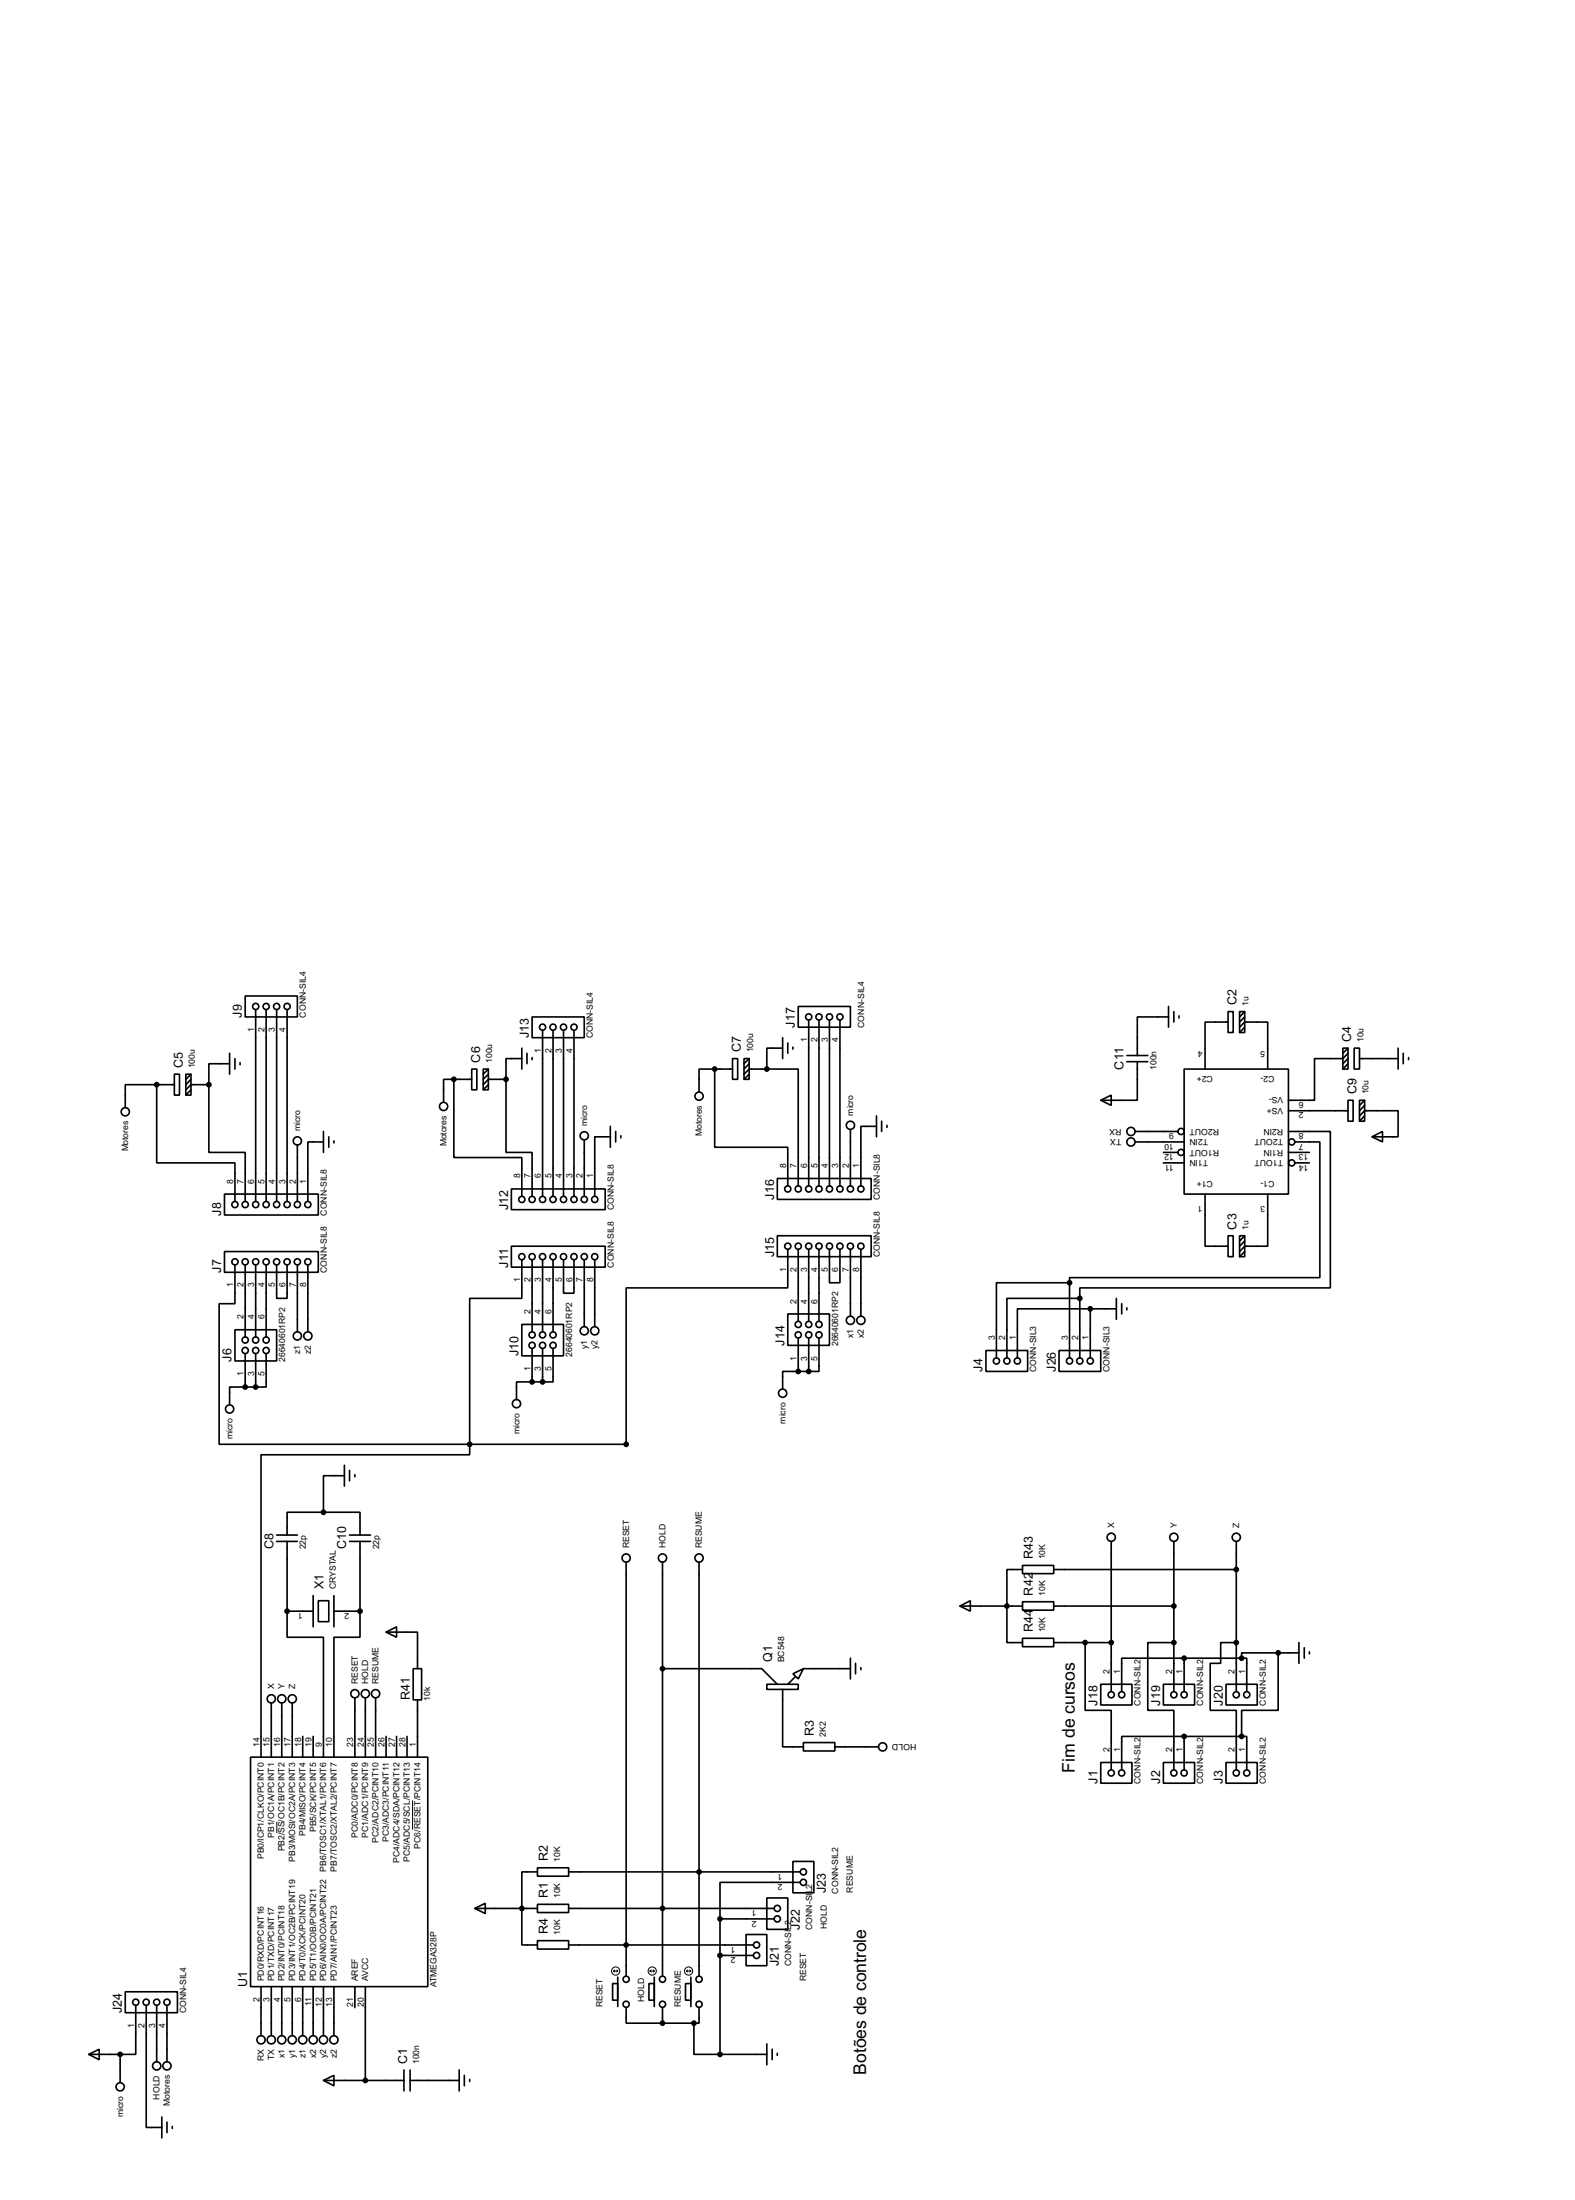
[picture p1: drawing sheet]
<svg xmlns="http://www.w3.org/2000/svg" width="383mm" height="536mm" viewBox="0 0 383 536" stroke-linecap="round" stroke-linejoin="round" font-family="sans-serif">
<g fill="none" stroke="#000" stroke-width=".4">
<path d="M55.9 259.1h-5v5.1M55.9 256.6v5.1M57.2 257.9v2.5M58.5 258.9v.5M59.7 242.6h12.7v5.1h-12.7zM62.3 245.9v46.8M64.8 245.9v46.8M67.4 245.9v46.8M69.9 245.9v46.8M127.1 257.9h-3.9v5M127.1 255.3v5.1M128.3 256.6v2.5"/>
<path d="M129.6 247.7h12.7v5.1h-12.7zM129.6 257.6v.5M132.1 251v40.4M134.7 251v40.4M137.2 251v40.4M139.8 251v40.4M178.4 257.9h1.2v5h-1.2zM181.2 257.9h1.2v5h-1.2zM182.4 257.9l-1.2 1.2M182.4 259.1l-1.2 1.3M190.6 255.3h-3.9v5.1M190.6 252.8v5.1"/>
<path d="M191.8 254.1v2.5M193.1 255.1v.5M194.4 245.2h12.7v5h-12.7zM196.9 248.5v40.4M199.4 248.5v40.4M202 248.5v40.4M204.5 248.5v40.4M274.4 258.6h5.1M274.4 257.1h5.1M276.9 258.6v9.4h-8.9M284.5 247.7h-7.6v9.4M284.5 245.2v5"/>
<path d="M285.8 246.4v2.6M287.1 247.5v.5M299 246.4h1.3v5.1h-1.3zM299 249h-5.6v11.4M301.8 246.4h1.3v5.1h-1.3zM301.8 250.2l1.3-1.2h5.6v11.4M303.1 246.4l-1.3 1.3M303.1 247.7l-1.3 1.3M303.1 250.2l-1.3 1.3M327 255.3h1.2v5.1h-1.2zM328.2 256.6l-1.2 1.3h-6.9v10.1h-6.4M328.2 259.1l-1.2 1.3"/>
<path d="M328.2 257.9l-1.2 1.2M328.2 255.3l-1.2 1.3M329.7 255.3h1.3v5.1h-1.3zM331 257.9h9.4M340.4 255.3v5.1M341.7 256.6v2.5M343 257.6v.5M38.2 264.2v19.1h19v9.4M38.2 264.2h-7.7v5.6M38.2 264.2h4.3M42.5 261.7h1.2v5.1h-1.2zM45.3 261.7h1.2v5.1h-1.2z"/>
<path d="M46.5 261.7l-1.2 1.2M46.5 262.9l-1.2 1.3M46.5 265.5l-1.2 1.3M50.9 264.2v16.5h8.8v12M50.9 264.2h-4.4l-1.2 1.3M72.4 278.9v13.8M78.8 278.2h-3.8v14.5M78.8 275.6v5.1M80.1 276.9v2.6M81.3 277.9v.5M110.5 262.9v19.1h16.6v9.4M110.5 262.9h-2.5v5.6"/>
<path d="M110.5 262.9h4.4M114.9 260.4h1.2v5.1h-1.2zM117.7 260.4h1.2v5.1h-1.2zM118.9 260.4l-1.2 1.3M118.9 261.7l-1.2 1.2M118.9 264.2l-1.2 1.3M123.2 262.9v17.8h6.4v10.7M123.2 262.9h-4.3l-1.2 1.3M142.3 277.7v13.7M148.6 276.9h-3.8v14.5M148.6 274.4v5.1M149.9 275.6v2.6"/>
<path d="M151.2 276.7v.5M174 260.4v19.1h17.8v9.4M174 260.4h-3.8v5.6M174 260.4h4.4M182.4 261.7l-1.2 1.2M186.7 260.4h7.7v28.5M186.7 260.4h-4.3l-1.2 1.3M207.1 275.1v13.8M213.4 274.4h-3.8v14.5M213.4 271.8v5.1M214.7 273.1v2.5M216 274.1v.5"/>
<path d="M268 268l2.6-1.2v2.5zM276.4 275.6h10.4M276.4 278.2h11.9M288.3 260.4h25.4v30.5h-25.4zM313.7 275.6h10.2v38.1h-61v2.6M313.7 270.6h14.5M315.3 278.2h6.1v33h-61v1.3M328.2 268h1.3v5.1h-1.3zM331 268h1.3v5.1h-1.3zM331 271.8l1.3-1.2h8.1v6.3h-6.3M332.3 268l-1.3 1.3M332.3 269.3l-1.3 1.3"/>
<path d="M332.3 271.8l-1.3 1.3M334.1 276.9l2.5-1.3v2.6zM54.7 290.9h22.8v5.1h-22.8zM124.5 289.6h22.9v5.1h-22.9zM189.3 287.1h22.8v5.1h-22.8zM283.3 283.3h5M283.3 280.7h3.5M293.4 290.9v12.7h5.6M308.7 290.9v12.7h-5.6l-1.3 1.3M313.7 280.7h5.1M315.3 283.3h3.5M54.7 304.9h22.8v5h-22.8z"/>
<path d="M57.2 308.2v9.4h-3.8v34.2h61M59.7 308.2v17.5M62.3 308.2v17.5M64.8 308.2v17.5M67.4 308.2v8.1h2.5v-8.1M72.4 308.2v16.2M75 308.2v16.2M124.5 303.6h22.9v5.1h-22.9zM127.1 306.9v9.4h-12.7v35.5M129.6 306.9v17.5M132.1 306.9v17.5M134.7 306.9v17.5"/>
<path d="M137.2 306.9v8.1h2.6v-8.1M142.3 306.9v16.2M144.8 306.9v16.2M189.3 301h22.8v5.1h-22.8zM191.8 304.3v9.4h-39.3v38.1h-38.1M194.4 304.3v17.6M196.9 304.3v17.6M199.4 304.3v17.6M202 304.3v8.2h2.5v-8.2M207.1 304.3v16.3M209.6 304.3v16.3M260.4 312.5h-17.8v18.3"/>
<path d="M260.4 312.5v18.3M262.9 316.3h-17.7v14.5M262.9 316.3v14.5M265.5 318.8h-17.8v12M265.5 318.8v12M265.5 318.8h6.3M271.8 316.3v5.1M273.1 317.6v2.5M274.4 318.6v.5M299 301h1.3v5.1h-1.3zM301.8 301h1.3v5.1h-1.3zM303.1 301l-1.3 1.3"/>
<path d="M303.1 302.3l-1.3 1.3M303.1 304.9l-1.3 1.2M57.2 323.9h10.2v7.6h-10.2zM59.7 337.9h-3.8v4.3M59.7 329.7v8.2M59.7 337.9h2.6M62.3 329.7v8.2M64.8 329.7v8.2h-2.5M127.1 322.6h10.1v7.7h-10.1zM129.6 336.6h-3.8v4.3M129.6 328.5v8.1M129.6 336.6h2.5"/>
<path d="M132.1 328.5v8.1M134.7 328.5v8.1h-2.6M191.8 320.1h10.2v7.6h-10.2zM194.4 334.1h-3.8v4.3M194.4 325.9v8.2M194.4 334.1h2.5M196.9 325.9v8.2M199.4 325.9v8.2h-2.5M240.1 329h10.1v5.1h-10.1zM257.9 329h10.1v5.1h-10.1zM83.9 359.5h-5.1v8.9M83.9 356.9v5.1"/>
<path d="M85.1 358.2v2.5M86.4 359.2v.5M114.4 351.8v2.6h-50.8v73.6M67.4 375.5h5M67.4 373.9h5M69.9 375.5v17M78.8 368.4h-8.9v5.5M78.8 368.4h8.9v5.5M85.1 375.5h5.1M85.1 373.9h5.1M87.7 375.5v17M270.6 375.5v36.5"/>
<path d="M285.8 375.5v36.5M301 375.5v36.5M69.9 392.5v6.3h8.9v29.2M69.9 392.5h6.4M76.3 388.7v7.6M77.5 389.9h2.6v5.1h-2.6zM81.3 388.7v7.6M81.3 392.5h6.4M87.7 392.5v6.3h-6.4v29.2M94 397.6l2.6-1.3v2.5zM94 397.6h7.7v8.9M152.5 380.5v100.9"/>
<path d="M161.3 380.5v100.9M170.2 380.5v100.9M233.7 391.2l2.6-1.3v2.6zM233.7 391.2h15.3M249 390.2h7.6v2h-7.6zM249 381.3h7.6v2h-7.6zM249 399.1h7.6v2h-7.6zM249 382.3h-3.8v17.8h3.8M256.6 391.2h29.2M256.6 382.3h44.4M66.1 414.8v13.2M68.6 414.8v13.2"/>
<path d="M71.2 414.8v13.2M86.4 413.6v14.4M89 413.6v14.4M91.5 413.6v14.4M100.6 406.5h2.1v7.6h-2.1zM101.7 414.1v13.9M161.3 406.5h24.2l3.8 3.8M186.7 410.3h7.7v1.2h-7.7zM190.6 411.5v14h5M193.1 407.7l2.5-1.2-1.2 2.5zM193.6 408.5l-1.8 1.8M195.6 406.5h11.5"/>
<path d="M207.1 403.9v5.1M208.3 405.2v2.5M209.6 406.2v.5M256.6 400.1h14M264.2 400.1v16.5h6.4v14.5M268 410.3h7.6v5h-7.6zM283.3 410.3h7.6v5h-7.6zM285.8 400.1h-6.3v16.5h6.3v14.5M288.3 403.9h-15.2v8.1M288.3 403.9v8.1M288.3 403.9h14M298.5 410.3h7.6v5h-7.6z"/>
<path d="M301 400.1h-3.8v5.1h-2.5v11.4h6.3v14.5M302.3 403.9h1.3v8.1M311.2 402.6h-8.9v1.3M311.2 402.6v14h-8.9v6.4M311.2 402.6h5.1M316.3 400.1v5.1M317.6 401.4v2.5M318.8 402.4v.5M61 428h43.2v55.9h-43.2zM73.7 423v5M76.3 423v5M94 423v5"/>
<path d="M96.6 423v5M99.1 423v5M195.6 424.5h7.7v2h-7.7zM203.3 425.5h10.6M268 429.3h7.6v5.1h-7.6zM283.3 429.3h7.6v5.1h-7.6zM288.3 423h-15.2v8.1M288.3 423v8.1M288.3 423h14M298.5 429.3h7.6v5.1h-7.6zM302.3 423h1.3v8.1M130.9 455h7.6v2h-7.6z"/>
<path d="M130.9 456h-3.8v17.8h3.8M138.5 456h56.4M193.1 453.4h5.1v7.7h-5.1zM194.9 458.5h-19.6v8.9M115.6 464.9l2.6-1.3v2.5zM115.6 464.9h15.3M130.9 463.9h7.6v2h-7.6zM130.9 472.7h7.6v2.1h-7.6zM138.5 473.8h44.9M138.5 464.9h50M175.3 467.4h13.2M175.3 476.3h8.1"/>
<path d="M175.3 467.4v33M181.7 471.2h5v7.6h-5zM186.7 462.3h5.1v7.7h-5.1zM30.5 485.2h12.7v5.1h-12.7zM33.1 488.5v11.9h-3.8M35.6 488.5v29.7h3.8M38.2 488.5v13.7M40.7 488.5v13.7M63.6 483.9v12M66.1 483.9v12M68.6 483.9v12M71.2 483.9v12"/>
<path d="M73.7 483.9v12M76.3 483.9v12M78.8 483.9v12M81.3 483.9v12M86.4 483.9v5.1M89 483.9v22.9M149.2 483.2h1.2v4h-1.2zM150.4 481.6v7.2M152.5 489v3.8h8.8M158 483.2h1.3v4h-1.3zM159.3 481.6v7.2M161.3 489v3.8"/>
<path d="M161.3 492.8h7.7M166.9 483.2h1.3v4h-1.3zM168.2 481.6v7.2M169 492.8v7.6h6.3M170.2 489v3.8h-1.2M186.7 497.9v5.1M188 499.2v2.5M21.6 500.4l2.6-1.2v2.5zM21.6 500.4h7.7M29.3 500.4v6.9M39.4 515.7v5.1M40.7 516.9v2.6"/>
<path d="M42 518v.5M78.8 506.8l2.5-1.3v2.6zM78.8 506.8h19.6M98.4 504.2v5.1M99.9 506.8h11.9M99.9 504.2v5.1M111.8 504.2v5.1M113.1 505.5v2.6M114.4 506.5v.5M175.3 500.4h11.4M189.3 500.2v.5"/>
<circle cx="62.2" cy="245.2" r=".75"/>
<circle cx="64.8" cy="245.2" r=".75"/>
<circle cx="67.3" cy="245.2" r=".75"/>
<circle cx="69.9" cy="245.2" r=".75"/>
<circle cx="132.1" cy="250.2" r=".75"/>
<circle cx="134.6" cy="250.2" r=".75"/>
<circle cx="137.2" cy="250.2" r=".75"/>
<circle cx="139.7" cy="250.2" r=".75"/>
<circle cx="196.9" cy="247.7" r=".75"/>
<circle cx="199.4" cy="247.7" r=".75"/>
<circle cx="201.9" cy="247.7" r=".75"/>
<circle cx="204.5" cy="247.7" r=".75"/>
<circle cx="30.5" cy="270.8" r="1"/>
<circle cx="72.4" cy="277.9" r="1"/>
<circle cx="108" cy="269.5" r="1"/>
<circle cx="142.2" cy="276.7" r="1"/>
<circle cx="170.2" cy="267" r="1"/>
<circle cx="207" cy="274.1" r="1"/>
<circle cx="275.3" cy="278.2" r="1"/>
<circle cx="275.3" cy="275.6" r="1"/>
<circle cx="287.5" cy="275.6" r=".75"/>
<circle cx="314.5" cy="278.2" r=".75"/>
<circle cx="57.2" cy="293.4" r=".75"/>
<circle cx="59.7" cy="293.4" r=".75"/>
<circle cx="62.2" cy="293.4" r=".75"/>
<circle cx="64.8" cy="293.4" r=".75"/>
<circle cx="67.3" cy="293.4" r=".75"/>
<circle cx="69.9" cy="293.4" r=".75"/>
<circle cx="72.4" cy="293.4" r=".75"/>
<circle cx="74.9" cy="293.4" r=".75"/>
<circle cx="127" cy="292.2" r=".75"/>
<circle cx="129.5" cy="292.2" r=".75"/>
<circle cx="132.1" cy="292.2" r=".75"/>
<circle cx="134.6" cy="292.2" r=".75"/>
<circle cx="137.2" cy="292.2" r=".75"/>
<circle cx="139.7" cy="292.2" r=".75"/>
<circle cx="142.2" cy="292.2" r=".75"/>
<circle cx="144.8" cy="292.2" r=".75"/>
<circle cx="191.8" cy="289.6" r=".75"/>
<circle cx="194.3" cy="289.6" r=".75"/>
<circle cx="196.9" cy="289.6" r=".75"/>
<circle cx="199.4" cy="289.6" r=".75"/>
<circle cx="201.9" cy="289.6" r=".75"/>
<circle cx="204.5" cy="289.6" r=".75"/>
<circle cx="207" cy="289.6" r=".75"/>
<circle cx="209.6" cy="289.6" r=".75"/>
<circle cx="287.5" cy="280.7" r=".75"/>
<circle cx="314.5" cy="283.3" r=".75"/>
<circle cx="57.2" cy="307.4" r=".75"/>
<circle cx="59.7" cy="307.4" r=".75"/>
<circle cx="62.2" cy="307.4" r=".75"/>
<circle cx="64.8" cy="307.4" r=".75"/>
<circle cx="67.3" cy="307.4" r=".75"/>
<circle cx="69.9" cy="307.4" r=".75"/>
<circle cx="72.4" cy="307.4" r=".75"/>
<circle cx="74.9" cy="307.4" r=".75"/>
<circle cx="127" cy="306.1" r=".75"/>
<circle cx="129.5" cy="306.1" r=".75"/>
<circle cx="132.1" cy="306.1" r=".75"/>
<circle cx="134.6" cy="306.1" r=".75"/>
<circle cx="137.2" cy="306.1" r=".75"/>
<circle cx="139.7" cy="306.1" r=".75"/>
<circle cx="142.2" cy="306.1" r=".75"/>
<circle cx="144.8" cy="306.1" r=".75"/>
<circle cx="191.8" cy="303.6" r=".75"/>
<circle cx="194.3" cy="303.6" r=".75"/>
<circle cx="196.9" cy="303.6" r=".75"/>
<circle cx="199.4" cy="303.6" r=".75"/>
<circle cx="201.9" cy="303.6" r=".75"/>
<circle cx="204.5" cy="303.6" r=".75"/>
<circle cx="207" cy="303.6" r=".75"/>
<circle cx="209.6" cy="303.6" r=".75"/>
<circle cx="59.7" cy="326.4" r=".75"/>
<circle cx="59.7" cy="329" r=".75"/>
<circle cx="62.2" cy="326.4" r=".75"/>
<circle cx="62.2" cy="329" r=".75"/>
<circle cx="64.8" cy="326.4" r=".75"/>
<circle cx="64.8" cy="329" r=".75"/>
<circle cx="72.4" cy="325.4" r="1"/>
<circle cx="74.9" cy="325.4" r="1"/>
<circle cx="129.5" cy="327.7" r=".75"/>
<circle cx="129.5" cy="325.2" r=".75"/>
<circle cx="132.1" cy="327.7" r=".75"/>
<circle cx="132.1" cy="325.2" r=".75"/>
<circle cx="134.6" cy="327.7" r=".75"/>
<circle cx="134.6" cy="325.2" r=".75"/>
<circle cx="142.2" cy="324.2" r="1"/>
<circle cx="144.8" cy="324.2" r="1"/>
<circle cx="190.5" cy="339.4" r="1"/>
<circle cx="194.3" cy="325.2" r=".75"/>
<circle cx="194.3" cy="322.6" r=".75"/>
<circle cx="196.9" cy="325.2" r=".75"/>
<circle cx="196.9" cy="322.6" r=".75"/>
<circle cx="199.4" cy="322.6" r=".75"/>
<circle cx="199.4" cy="325.2" r=".75"/>
<circle cx="207" cy="321.6" r="1"/>
<circle cx="209.6" cy="321.6" r="1"/>
<circle cx="242.6" cy="331.5" r=".75"/>
<circle cx="245.1" cy="331.5" r=".75"/>
<circle cx="247.7" cy="331.5" r=".75"/>
<circle cx="260.4" cy="331.5" r=".75"/>
<circle cx="262.9" cy="331.5" r=".75"/>
<circle cx="265.4" cy="331.5" r=".75"/>
<circle cx="55.9" cy="343.2" r="1"/>
<circle cx="125.7" cy="341.9" r="1"/>
<circle cx="152.4" cy="379.5" r="1"/>
<circle cx="161.3" cy="379.5" r="1"/>
<circle cx="170.2" cy="379.5" r="1"/>
<circle cx="270.5" cy="374.5" r="1"/>
<circle cx="285.8" cy="374.5" r="1"/>
<circle cx="301" cy="374.5" r="1"/>
<circle cx="66" cy="413.8" r="1"/>
<circle cx="68.6" cy="413.8" r="1"/>
<circle cx="71.1" cy="413.8" r="1"/>
<circle cx="86.4" cy="412.6" r="1"/>
<circle cx="88.9" cy="412.6" r="1"/>
<circle cx="91.4" cy="412.6" r="1"/>
<circle cx="270.5" cy="412.8" r=".75"/>
<circle cx="273.1" cy="412.8" r=".75"/>
<circle cx="285.8" cy="412.8" r=".75"/>
<circle cx="288.3" cy="412.8" r=".75"/>
<circle cx="301" cy="412.8" r=".75"/>
<circle cx="303.5" cy="412.8" r=".75"/>
<circle cx="214.9" cy="425.5" r="1"/>
<circle cx="270.5" cy="431.9" r=".75"/>
<circle cx="273.1" cy="431.9" r=".75"/>
<circle cx="285.8" cy="431.9" r=".75"/>
<circle cx="288.3" cy="431.9" r=".75"/>
<circle cx="301" cy="431.9" r=".75"/>
<circle cx="303.5" cy="431.9" r=".75"/>
<circle cx="195.6" cy="456" r=".75"/>
<circle cx="195.6" cy="458.5" r=".75"/>
<circle cx="184.2" cy="476.3" r=".75"/>
<circle cx="184.2" cy="473.8" r=".75"/>
<circle cx="189.2" cy="464.9" r=".75"/>
<circle cx="189.2" cy="467.4" r=".75"/>
<circle cx="33" cy="487.7" r=".75"/>
<circle cx="35.6" cy="487.7" r=".75"/>
<circle cx="38.1" cy="487.7" r=".75"/>
<circle cx="40.6" cy="487.7" r=".75"/>
<circle cx="63.5" cy="496.9" r="1"/>
<circle cx="66" cy="496.9" r="1"/>
<circle cx="68.6" cy="496.9" r="1"/>
<circle cx="71.1" cy="496.9" r="1"/>
<circle cx="73.7" cy="496.9" r="1"/>
<circle cx="76.2" cy="496.9" r="1"/>
<circle cx="78.7" cy="496.9" r="1"/>
<circle cx="81.3" cy="496.9" r="1"/>
<circle cx="152.4" cy="488.2" r=".75"/>
<circle cx="152.4" cy="482.1" r=".75"/>
<circle cx="161.3" cy="482.1" r=".75"/>
<circle cx="161.3" cy="488.2" r=".75"/>
<circle cx="170.2" cy="488.2" r=".75"/>
<circle cx="170.2" cy="482.1" r=".75"/>
<circle cx="29.2" cy="508.3" r="1"/>
<circle cx="38.1" cy="503.2" r="1"/>
<circle cx="40.6" cy="503.2" r="1"/>
</g>
<g fill="#000" stroke="#000" stroke-width=".4">
<circle cx="38.1" cy="264.2" r=".5"/>
<circle cx="50.8" cy="264.2" r=".5"/>
<circle cx="110.5" cy="262.9" r=".5"/>
<circle cx="123.2" cy="262.9" r=".5"/>
<circle cx="174" cy="260.4" r=".5"/>
<circle cx="186.7" cy="260.4" r=".5"/>
<circle cx="260.4" cy="312.5" r=".5"/>
<circle cx="262.9" cy="316.3" r=".5"/>
<circle cx="265.4" cy="318.8" r=".5"/>
<circle cx="59.7" cy="337.9" r=".5"/>
<circle cx="62.2" cy="337.9" r=".5"/>
<circle cx="129.5" cy="336.6" r=".5"/>
<circle cx="132.1" cy="336.6" r=".5"/>
<circle cx="194.3" cy="334.1" r=".5"/>
<circle cx="196.9" cy="334.1" r=".5"/>
<circle cx="114.3" cy="351.8" r=".5"/>
<circle cx="152.4" cy="351.8" r=".5"/>
<circle cx="78.7" cy="368.4" r=".5"/>
<circle cx="69.9" cy="392.5" r=".5"/>
<circle cx="87.6" cy="392.5" r=".5"/>
<circle cx="245.1" cy="391.2" r=".5"/>
<circle cx="285.8" cy="391.2" r=".5"/>
<circle cx="301" cy="382.3" r=".5"/>
<circle cx="161.3" cy="406.5" r=".5"/>
<circle cx="264.2" cy="400.1" r=".5"/>
<circle cx="270.5" cy="400.1" r=".5"/>
<circle cx="285.8" cy="400.1" r=".5"/>
<circle cx="288.3" cy="403.9" r=".5"/>
<circle cx="301" cy="400.1" r=".5"/>
<circle cx="302.3" cy="403.9" r=".5"/>
<circle cx="311.2" cy="402.6" r=".5"/>
<circle cx="288.3" cy="423" r=".5"/>
<circle cx="302.3" cy="423" r=".5"/>
<circle cx="170.2" cy="456" r=".5"/>
<circle cx="127" cy="464.9" r=".5"/>
<circle cx="152.4" cy="473.8" r=".5"/>
<circle cx="161.3" cy="464.9" r=".5"/>
<circle cx="175.3" cy="467.4" r=".5"/>
<circle cx="175.3" cy="476.3" r=".5"/>
<circle cx="161.3" cy="492.8" r=".5"/>
<circle cx="168.9" cy="492.8" r=".5"/>
<circle cx="29.2" cy="500.4" r=".5"/>
<circle cx="88.9" cy="506.8" r=".5"/>
<circle cx="175.3" cy="500.4" r=".5"/>
</g>
<g fill="none" stroke="#000" stroke-width=".24">
<path d="M100.5 438.6v7.1M67.4 443.7v2.8M149.7 479.9l-.3 .2M150.2 479.9l.2 .2M158.6 479.9l-.3 .2M159.1 479.9l.2 .2M167.4 479.9l-.2 .2M167.9 479.9l.3 .2M149.4 480.1h1M149.4 480.1l.3 .3M150.4 480.1l-.2 .3M158.3 480.1h1"/>
<path d="M158.3 480.1l.3 .3M159.3 480.1l-.2 .3M167.2 480.1h1M167.2 480.1l.2 .3M168.2 480.1l-.3 .3"/>
<circle cx="149.9" cy="480.1" r="1"/>
<circle cx="158.8" cy="480.1" r="1"/>
<circle cx="167.6" cy="480.1" r="1"/>
</g>
<g font-size="4.8">
<text x="261.7" y="431.8" transform="rotate(-90 261.7 431.8)">Fim de cursos</text>
<text x="210.9" y="505.4" transform="rotate(-90 210.9 505.4)">Botões de controle</text>
</g>
<g font-size="3.4">
<text x="301.1" y="244.9" transform="rotate(-90 301.1 244.9)">C2</text>
<text x="58.9" y="247.8" transform="rotate(-90 58.9 247.8)">J9</text>
<text x="193.6" y="250.3" transform="rotate(-90 193.6 250.3)">J17</text>
<text x="128.8" y="252.9" transform="rotate(-90 128.8 252.9)">J13</text>
<text x="180.4" y="256.3" transform="rotate(-90 180.4 256.3)">C7</text>
<text x="329" y="253.8" transform="rotate(-90 329 253.8)">C4</text>
<text x="44.5" y="260.1" transform="rotate(-90 44.5 260.1)">C5</text>
<text x="116.9" y="258.8" transform="rotate(-90 116.9 258.8)">C6</text>
<text x="273.6" y="260.5" transform="rotate(-90 273.6 260.5)">C11</text>
<text x="330.3" y="266.5" transform="rotate(-90 330.3 266.5)">C9</text>
<text x="188.4" y="292.3" transform="rotate(-90 188.4 292.3)">J16</text>
<text x="53.9" y="296.1" transform="rotate(-90 53.9 296.1)">J8</text>
<text x="123.7" y="294.8" transform="rotate(-90 123.7 294.8)">J12</text>
<text x="301.1" y="299.5" transform="rotate(-90 301.1 299.5)">C3</text>
<text x="53.9" y="310" transform="rotate(-90 53.9 310)">J7</text>
<text x="123.7" y="308.8" transform="rotate(-90 123.7 308.8)">J11</text>
<text x="188.4" y="306.2" transform="rotate(-90 188.4 306.2)">J15</text>
<text x="191" y="327.8" transform="rotate(-90 191 327.8)">J14</text>
<text x="56.4" y="331.6" transform="rotate(-90 56.4 331.6)">J6</text>
<text x="126.3" y="330.4" transform="rotate(-90 126.3 330.4)">J10</text>
<text x="239.2" y="334.2" transform="rotate(-90 239.2 334.2)">J4</text>
<text x="257.1" y="334.2" transform="rotate(-90 257.1 334.2)">J26</text>
<text x="66.5" y="377.3" transform="rotate(-90 66.5 377.3)">C8</text>
<text x="84.3" y="377.3" transform="rotate(-90 84.3 377.3)">C10</text>
<text x="251.5" y="379.7" transform="rotate(-90 251.5 379.7)">R43</text>
<text x="78.8" y="387.1" transform="rotate(-90 78.8 387.1)">X1</text>
<text x="251.5" y="388.6" transform="rotate(-90 251.5 388.6)">R42</text>
<text x="251.5" y="397.5" transform="rotate(-90 251.5 397.5)">R44</text>
<text x="188" y="404.9" transform="rotate(-90 188 404.9)">Q1</text>
<text x="99.8" y="414.2" transform="rotate(-90 99.8 414.2)">R41</text>
<text x="267.2" y="415.4" transform="rotate(-90 267.2 415.4)">J18</text>
<text x="282.4" y="415.4" transform="rotate(-90 282.4 415.4)">J19</text>
<text x="297.7" y="415.4" transform="rotate(-90 297.7 415.4)">J20</text>
<text x="198.2" y="422.9" transform="rotate(-90 198.2 422.9)">R3</text>
<text x="267.2" y="434.5" transform="rotate(-90 267.2 434.5)">J1</text>
<text x="282.4" y="434.5" transform="rotate(-90 282.4 434.5)">J2</text>
<text x="297.7" y="434.5" transform="rotate(-90 297.7 434.5)">J3</text>
<text x="133.4" y="453.4" transform="rotate(-90 133.4 453.4)">R2</text>
<text x="201.1" y="461.2" transform="rotate(-90 201.1 461.2)">J23</text>
<text x="133.4" y="462.3" transform="rotate(-90 133.4 462.3)">R1</text>
<text x="133.4" y="471.2" transform="rotate(-90 133.4 471.2)">R4</text>
<text x="194.8" y="470.1" transform="rotate(-90 194.8 470.1)">J22</text>
<text x="189.6" y="478.9" transform="rotate(-90 189.6 478.9)">J21</text>
<text x="60.2" y="484" transform="rotate(-90 60.2 484)">U1</text>
<text x="29.7" y="490.4" transform="rotate(-90 29.7 490.4)">J24</text>
<text x="99.1" y="502.7" transform="rotate(-90 99.1 502.7)">C1</text>
</g>
<g font-size="2.4">
<text x="304" y="245" transform="rotate(-90 304 245)">1u</text>
<text x="61.8" y="251.4" transform="rotate(-90 61.8 251.4)">1</text>
<text x="64.4" y="251.4" transform="rotate(-90 64.4 251.4)">2</text>
<text x="67" y="251.4" transform="rotate(-90 67 251.4)">3</text>
<text x="69.5" y="251.4" transform="rotate(-90 69.5 251.4)">4</text>
<text x="74.5" y="247.9" transform="rotate(-90 74.5 247.9)">CONN-SIL4</text>
<text x="210.4" y="250.4" transform="rotate(-90 210.4 250.4)">CONN-SIL4</text>
<text x="131.7" y="256.5" transform="rotate(-90 131.7 256.5)">1</text>
<text x="134.3" y="256.5" transform="rotate(-90 134.3 256.5)">2</text>
<text x="136.8" y="256.5" transform="rotate(-90 136.8 256.5)">3</text>
<text x="139.4" y="256.4" transform="rotate(-90 139.4 256.4)">4</text>
<text x="144.4" y="252.9" transform="rotate(-90 144.4 252.9)">CONN-SIL4</text>
<text x="183.4" y="256.4" transform="rotate(-90 183.4 256.4)">100u</text>
<text x="196.5" y="253.9" transform="rotate(-90 196.5 253.9)">1</text>
<text x="199" y="253.9" transform="rotate(-90 199 253.9)">2</text>
<text x="201.6" y="253.9" transform="rotate(-90 201.6 253.9)">3</text>
<text x="204.1" y="253.9" transform="rotate(-90 204.1 253.9)">4</text>
<text x="292.8" y="256" transform="rotate(-180 292.8 256)">4</text>
<text x="308" y="256" transform="rotate(-180 308 256)">5</text>
<text x="332" y="253.9" transform="rotate(-90 332 253.9)">10u</text>
<text x="47.4" y="260.2" transform="rotate(-90 47.4 260.2)">100u</text>
<text x="119.8" y="258.9" transform="rotate(-90 119.8 258.9)">100u</text>
<text x="281.5" y="260.6" transform="rotate(-90 281.5 260.6)">100n</text>
<text x="295.3" y="262.1" transform="rotate(-180 295.3 262.1)">C2+</text>
<text x="310.3" y="262.1" transform="rotate(-180 310.3 262.1)">C2-</text>
<text x="312.4" y="269.9" transform="rotate(-180 312.4 269.9)">VS+</text>
<text x="312.4" y="267.3" transform="rotate(-180 312.4 267.3)">VS-</text>
<text x="317.4" y="268.4" transform="rotate(-180 317.4 268.4)">6</text>
<text x="333.2" y="266.6" transform="rotate(-90 333.2 266.6)">10u</text>
<text x="73.1" y="275.6" transform="rotate(-90 73.1 275.6)">micro</text>
<text x="142.9" y="274.4" transform="rotate(-90 142.9 274.4)">micro</text>
<text x="207.8" y="271.8" transform="rotate(-90 207.8 271.8)">micro</text>
<text x="273.1" y="274.9" transform="rotate(-180 273.1 274.9)">RX</text>
<text x="296.8" y="274.9" transform="rotate(-180 296.8 274.9)">R2OUT</text>
<text x="312.4" y="274.9" transform="rotate(-180 312.4 274.9)">R2IN</text>
<text x="317.4" y="271" transform="rotate(-180 317.4 271)">2</text>
<text x="31.2" y="280.5" transform="rotate(-90 31.2 280.5)">Motores</text>
<text x="108.7" y="279.2" transform="rotate(-90 108.7 279.2)">Motores</text>
<text x="170.9" y="276.6" transform="rotate(-90 170.9 276.6)">Motores</text>
<text x="273.1" y="277.5" transform="rotate(-180 273.1 277.5)">TX</text>
<text x="285.8" y="281.1" transform="rotate(-180 285.8 281.1)">12</text>
<text x="285.8" y="278.6" transform="rotate(-180 285.8 278.6)">10</text>
<text x="285.8" y="276" transform="rotate(-180 285.8 276)">9</text>
<text x="294.2" y="277.5" transform="rotate(-180 294.2 277.5)">T2IN</text>
<text x="296.8" y="280" transform="rotate(-180 296.8 280)">R1OUT</text>
<text x="312.4" y="280" transform="rotate(-180 312.4 280)">R1IN</text>
<text x="312.4" y="277.5" transform="rotate(-180 312.4 277.5)">T2OUT</text>
<text x="317.4" y="278.6" transform="rotate(-180 317.4 278.6)">7</text>
<text x="317.4" y="276" transform="rotate(-180 317.4 276)">8</text>
<text x="318.6" y="281.1" transform="rotate(-180 318.6 281.1)">13</text>
<text x="126.6" y="287.1" transform="rotate(-90 126.6 287.1)">8</text>
<text x="129.1" y="287.1" transform="rotate(-90 129.1 287.1)">7</text>
<text x="131.7" y="287.1" transform="rotate(-90 131.7 287.1)">6</text>
<text x="134.2" y="287.1" transform="rotate(-90 134.2 287.1)">5</text>
<text x="136.8" y="287.1" transform="rotate(-90 136.8 287.1)">4</text>
<text x="139.3" y="287.1" transform="rotate(-90 139.3 287.1)">3</text>
<text x="141.8" y="287.1" transform="rotate(-90 141.8 287.1)">2</text>
<text x="144.4" y="287.1" transform="rotate(-90 144.4 287.1)">1</text>
<text x="191.4" y="284.5" transform="rotate(-90 191.4 284.5)">8</text>
<text x="194" y="284.5" transform="rotate(-90 194 284.5)">7</text>
<text x="196.5" y="284.5" transform="rotate(-90 196.5 284.5)">6</text>
<text x="199" y="284.5" transform="rotate(-90 199 284.5)">5</text>
<text x="201.6" y="284.5" transform="rotate(-90 201.6 284.5)">4</text>
<text x="204.1" y="284.5" transform="rotate(-90 204.1 284.5)">3</text>
<text x="206.7" y="284.5" transform="rotate(-90 206.7 284.5)">2</text>
<text x="209.2" y="284.5" transform="rotate(-90 209.2 284.5)">1</text>
<text x="285.8" y="283.7" transform="rotate(-180 285.8 283.7)">11</text>
<text x="294.2" y="282.6" transform="rotate(-180 294.2 282.6)">T1IN</text>
<text x="295.3" y="287.7" transform="rotate(-180 295.3 287.7)">C1+</text>
<text x="310.3" y="287.7" transform="rotate(-180 310.3 287.7)">C1-</text>
<text x="312.4" y="282.6" transform="rotate(-180 312.4 282.6)">T1OUT</text>
<text x="318.6" y="283.7" transform="rotate(-180 318.6 283.7)">14</text>
<text x="56.8" y="288.3" transform="rotate(-90 56.8 288.3)">8</text>
<text x="59.3" y="288.3" transform="rotate(-90 59.3 288.3)">7</text>
<text x="61.9" y="288.3" transform="rotate(-90 61.9 288.3)">6</text>
<text x="64.4" y="288.3" transform="rotate(-90 64.4 288.3)">5</text>
<text x="67" y="288.3" transform="rotate(-90 67 288.3)">4</text>
<text x="69.5" y="288.3" transform="rotate(-90 69.5 288.3)">3</text>
<text x="72" y="288.3" transform="rotate(-90 72 288.3)">2</text>
<text x="74.6" y="288.3" transform="rotate(-90 74.6 288.3)">1</text>
<text x="214.2" y="292.3" transform="rotate(-90 214.2 292.3)">CONN-SIL8</text>
<text x="292.8" y="293.8" transform="rotate(-180 292.8 293.8)">1</text>
<text x="308" y="293.8" transform="rotate(-180 308 293.8)">3</text>
<text x="79.6" y="296.1" transform="rotate(-90 79.6 296.1)">CONN-SIL8</text>
<text x="149.4" y="294.8" transform="rotate(-90 149.4 294.8)">CONN-SIL8</text>
<text x="304" y="299.6" transform="rotate(-90 304 299.6)">1u</text>
<text x="79.6" y="310.1" transform="rotate(-90 79.6 310.1)">CONN-SIL8</text>
<text x="149.5" y="308.8" transform="rotate(-90 149.5 308.8)">CONN-SIL8</text>
<text x="191.4" y="309.8" transform="rotate(-90 191.4 309.8)">1</text>
<text x="194" y="309.8" transform="rotate(-90 194 309.8)">2</text>
<text x="196.5" y="309.8" transform="rotate(-90 196.5 309.8)">3</text>
<text x="199" y="309.8" transform="rotate(-90 199 309.8)">4</text>
<text x="201.6" y="309.8" transform="rotate(-90 201.6 309.8)">5</text>
<text x="204.1" y="309.8" transform="rotate(-90 204.1 309.8)">6</text>
<text x="206.7" y="309.8" transform="rotate(-90 206.7 309.8)">7</text>
<text x="209.2" y="309.8" transform="rotate(-90 209.2 309.8)">8</text>
<text x="214.2" y="306.3" transform="rotate(-90 214.2 306.3)">CONN-SIL8</text>
<text x="56.8" y="313.6" transform="rotate(-90 56.8 313.6)">1</text>
<text x="59.3" y="313.6" transform="rotate(-90 59.3 313.6)">2</text>
<text x="61.9" y="313.6" transform="rotate(-90 61.9 313.6)">3</text>
<text x="64.4" y="313.6" transform="rotate(-90 64.4 313.6)">4</text>
<text x="67" y="313.6" transform="rotate(-90 67 313.6)">5</text>
<text x="69.5" y="313.6" transform="rotate(-90 69.5 313.6)">6</text>
<text x="72" y="313.6" transform="rotate(-90 72 313.6)">7</text>
<text x="74.6" y="313.6" transform="rotate(-90 74.6 313.6)">8</text>
<text x="126.6" y="312.4" transform="rotate(-90 126.6 312.4)">1</text>
<text x="129.1" y="312.4" transform="rotate(-90 129.1 312.4)">2</text>
<text x="131.7" y="312.4" transform="rotate(-90 131.7 312.4)">3</text>
<text x="134.2" y="312.3" transform="rotate(-90 134.2 312.3)">4</text>
<text x="136.8" y="312.4" transform="rotate(-90 136.8 312.4)">5</text>
<text x="139.3" y="312.4" transform="rotate(-90 139.3 312.4)">6</text>
<text x="141.9" y="312.4" transform="rotate(-90 141.9 312.4)">7</text>
<text x="144.4" y="312.4" transform="rotate(-90 144.4 312.4)">8</text>
<text x="194" y="317.6" transform="rotate(-90 194 317.6)">2</text>
<text x="196.5" y="317.6" transform="rotate(-90 196.5 317.6)">4</text>
<text x="199" y="317.6" transform="rotate(-90 199 317.6)">6</text>
<text x="59.3" y="321.4" transform="rotate(-90 59.3 321.4)">2</text>
<text x="61.9" y="321.4" transform="rotate(-90 61.9 321.4)">4</text>
<text x="64.4" y="321.4" transform="rotate(-90 64.4 321.4)">6</text>
<text x="129.1" y="320.1" transform="rotate(-90 129.1 320.1)">2</text>
<text x="131.7" y="320.1" transform="rotate(-90 131.7 320.1)">4</text>
<text x="134.3" y="320" transform="rotate(-90 134.3 320)">6</text>
<text x="73.1" y="329.9" transform="rotate(-90 73.1 329.9)">z1</text>
<text x="75.7" y="329.9" transform="rotate(-90 75.7 329.9)">z2</text>
<text x="143" y="328.5" transform="rotate(-90 143 328.5)">y1</text>
<text x="145.5" y="328.5" transform="rotate(-90 145.5 328.5)">y2</text>
<text x="204" y="327.9" transform="rotate(-90 204 327.9)">26640601RP2</text>
<text x="207.8" y="326" transform="rotate(-90 207.8 326)">x1</text>
<text x="210.3" y="326" transform="rotate(-90 210.3 326)">x2</text>
<text x="242.2" y="326.4" transform="rotate(-90 242.2 326.4)">3</text>
<text x="244.8" y="326.4" transform="rotate(-90 244.8 326.4)">2</text>
<text x="247.3" y="326.4" transform="rotate(-90 247.3 326.4)">1</text>
<text x="260" y="326.4" transform="rotate(-90 260 326.4)">3</text>
<text x="262.5" y="326.4" transform="rotate(-90 262.5 326.4)">2</text>
<text x="265.1" y="326.4" transform="rotate(-90 265.1 326.4)">1</text>
<text x="59.3" y="335.2" transform="rotate(-90 59.3 335.2)">1</text>
<text x="61.9" y="335.2" transform="rotate(-90 61.9 335.2)">3</text>
<text x="64.4" y="335.2" transform="rotate(-90 64.4 335.2)">5</text>
<text x="69.5" y="331.7" transform="rotate(-90 69.5 331.7)">26640601RP2</text>
<text x="129.1" y="333.9" transform="rotate(-90 129.1 333.9)">1</text>
<text x="131.7" y="333.9" transform="rotate(-90 131.7 333.9)">3</text>
<text x="134.3" y="333.9" transform="rotate(-90 134.3 333.9)">5</text>
<text x="139.3" y="330.5" transform="rotate(-90 139.3 330.5)">26640601RP2</text>
<text x="194" y="331.4" transform="rotate(-90 194 331.4)">1</text>
<text x="196.5" y="331.4" transform="rotate(-90 196.5 331.4)">3</text>
<text x="199" y="331.4" transform="rotate(-90 199 331.4)">5</text>
<text x="252.3" y="334.2" transform="rotate(-90 252.3 334.2)">CONN-SIL3</text>
<text x="270.1" y="334.2" transform="rotate(-90 270.1 334.2)">CONN-SIL3</text>
<text x="191.3" y="346.8" transform="rotate(-90 191.3 346.8)">micro</text>
<text x="56.6" y="350.6" transform="rotate(-90 56.6 350.6)">micro</text>
<text x="126.5" y="349.3" transform="rotate(-90 126.5 349.3)">micro</text>
<text x="74.5" y="377.4" transform="rotate(-90 74.5 377.4)">22p</text>
<text x="92.3" y="377.4" transform="rotate(-90 92.3 377.4)">22p</text>
<text x="153.1" y="377.2" transform="rotate(-90 153.1 377.2)">RESET</text>
<text x="162" y="377.2" transform="rotate(-90 162 377.2)">HOLD</text>
<text x="170.9" y="377.2" transform="rotate(-90 170.9 377.2)">RESUME</text>
<text x="271.3" y="372.1" transform="rotate(-90 271.3 372.1)">X</text>
<text x="286.5" y="372.1" transform="rotate(-90 286.5 372.1)">Y</text>
<text x="301.7" y="372.1" transform="rotate(-90 301.7 372.1)">Z</text>
<text x="254.5" y="379.8" transform="rotate(-90 254.5 379.8)">10K</text>
<text x="81.7" y="387.2" transform="rotate(-90 81.7 387.2)">CRYSTAL</text>
<text x="254.4" y="388.7" transform="rotate(-90 254.4 388.7)">10K</text>
<text x="73.7" y="392.9" transform="rotate(-180 73.7 392.9)">1</text>
<text x="85" y="392.9" transform="rotate(-180 85 392.9)">2</text>
<text x="254.5" y="397.6" transform="rotate(-90 254.5 397.6)">10K</text>
<text x="190.9" y="404.9" transform="rotate(-90 190.9 404.9)">BC548</text>
<text x="270.2" y="407.7" transform="rotate(-90 270.2 407.7)">2</text>
<text x="272.7" y="407.7" transform="rotate(-90 272.7 407.7)">1</text>
<text x="285.4" y="407.7" transform="rotate(-90 285.4 407.7)">2</text>
<text x="287.9" y="407.7" transform="rotate(-90 287.9 407.7)">1</text>
<text x="300.6" y="407.7" transform="rotate(-90 300.6 407.7)">2</text>
<text x="303.2" y="407.7" transform="rotate(-90 303.2 407.7)">1</text>
<text x="66.8" y="411.5" transform="rotate(-90 66.8 411.5)">X</text>
<text x="69.3" y="411.5" transform="rotate(-90 69.3 411.5)">Y</text>
<text x="71.9" y="411.5" transform="rotate(-90 71.9 411.5)">Z</text>
<text x="87.1" y="410.2" transform="rotate(-90 87.1 410.2)">RESET</text>
<text x="89.6" y="410.2" transform="rotate(-90 89.6 410.2)">HOLD</text>
<text x="92.2" y="410.2" transform="rotate(-90 92.2 410.2)">RESUME</text>
<text x="104.8" y="414.3" transform="rotate(-90 104.8 414.3)">10k</text>
<text x="277.7" y="415.5" transform="rotate(-90 277.7 415.5)">CONN-SIL2</text>
<text x="292.9" y="415.5" transform="rotate(-90 292.9 415.5)">CONN-SIL2</text>
<text x="308.2" y="415.5" transform="rotate(-90 308.2 415.5)">CONN-SIL2</text>
<text x="63.2" y="425.5" transform="rotate(-90 63.2 425.5)">14</text>
<text x="65.7" y="425.5" transform="rotate(-90 65.7 425.5)">15</text>
<text x="68.2" y="425.5" transform="rotate(-90 68.2 425.5)">16</text>
<text x="70.8" y="425.5" transform="rotate(-90 70.8 425.5)">17</text>
<text x="73.3" y="425.5" transform="rotate(-90 73.3 425.5)">18</text>
<text x="75.9" y="425.5" transform="rotate(-90 75.9 425.5)">19</text>
<text x="78.4" y="425.5" transform="rotate(-90 78.4 425.5)">9</text>
<text x="80.9" y="425.5" transform="rotate(-90 80.9 425.5)">10</text>
<text x="86" y="425.5" transform="rotate(-90 86 425.5)">23</text>
<text x="88.6" y="425.5" transform="rotate(-90 88.6 425.5)">24</text>
<text x="91.1" y="425.5" transform="rotate(-90 91.1 425.5)">25</text>
<text x="93.6" y="425.5" transform="rotate(-90 93.6 425.5)">26</text>
<text x="96.2" y="425.5" transform="rotate(-90 96.2 425.5)">27</text>
<text x="98.7" y="425.5" transform="rotate(-90 98.7 425.5)">28</text>
<text x="101.3" y="425.5" transform="rotate(-90 101.3 425.5)">1</text>
<text x="201.1" y="423" transform="rotate(-90 201.1 423)">2K2</text>
<text x="223.1" y="424.8" transform="rotate(-180 223.1 424.8)">HOLD</text>
<text x="270.2" y="426.8" transform="rotate(-90 270.2 426.8)">2</text>
<text x="272.7" y="426.8" transform="rotate(-90 272.7 426.8)">1</text>
<text x="285.4" y="426.8" transform="rotate(-90 285.4 426.8)">2</text>
<text x="287.9" y="426.8" transform="rotate(-90 287.9 426.8)">1</text>
<text x="300.6" y="426.7" transform="rotate(-90 300.6 426.7)">2</text>
<text x="303.2" y="426.8" transform="rotate(-90 303.2 426.8)">1</text>
<text x="277.7" y="434.5" transform="rotate(-90 277.7 434.5)">CONN-SIL2</text>
<text x="292.9" y="434.5" transform="rotate(-90 292.9 434.5)">CONN-SIL2</text>
<text x="308.2" y="434.5" transform="rotate(-90 308.2 434.5)">CONN-SIL2</text>
<text x="66.8" y="447.6" transform="rotate(-90 66.8 447.6)">PB1/OC1A/PCINT1</text>
<text x="74.4" y="447.2" transform="rotate(-90 74.4 447.2)">PB4/MISO/PCINT4</text>
<text x="76.9" y="446.2" transform="rotate(-90 76.9 446.2)">PB5/SCK/PCINT5</text>
<text x="87.1" y="447.7" transform="rotate(-90 87.1 447.7)">PC0/ADC0/PCINT8</text>
<text x="89.6" y="447.7" transform="rotate(-90 89.6 447.7)">PC1/ADC1/PCINT9</text>
<text x="92.2" y="448.8" transform="rotate(-90 92.2 448.8)">PC2/ADC2/PCINT10</text>
<text x="94.7" y="448.7" transform="rotate(-90 94.7 448.7)">PC3/ADC3/PCINT11</text>
<text x="64.2" y="452.9" transform="rotate(-90 64.2 452.9)">PB0/ICP1/CLKO/PCINT0</text>
<text x="69.3" y="451" transform="rotate(-90 69.3 451)">PB2/SS/OC1B/PCINT2</text>
<text x="71.9" y="453.5" transform="rotate(-90 71.9 453.5)">PB3/MOSI/OC2A/PCINT3</text>
<text x="79.5" y="455.9" transform="rotate(-90 79.5 455.9)">PB6/TOSC1/XTAL1/PCINT6</text>
<text x="82" y="455.9" transform="rotate(-90 82 455.9)">PB7/TOSC2/XTAL2/PCINT7</text>
<text x="97.3" y="453.7" transform="rotate(-90 97.3 453.7)">PC4/ADC4/SDA/PCINT12</text>
<text x="99.8" y="453.5" transform="rotate(-90 99.8 453.5)">PC5/ADC5/SCL/PCINT13</text>
<text x="102.4" y="450.3" transform="rotate(-90 102.4 450.3)">PC6/RESET/PCINT14</text>
<text x="136.3" y="453.5" transform="rotate(-90 136.3 453.5)">10K</text>
<text x="190.6" y="456.4" transform="rotate(-180 190.6 456.4)">1</text>
<text x="190.6" y="458.9" transform="rotate(-180 190.6 458.9)">2</text>
<text x="204" y="461.2" transform="rotate(-90 204 461.2)">CONN-SIL2</text>
<text x="207.7" y="461" transform="rotate(-90 207.7 461)">RESUME</text>
<text x="136.4" y="462.4" transform="rotate(-90 136.4 462.4)">10K</text>
<text x="184.2" y="465.3" transform="rotate(-180 184.2 465.3)">1</text>
<text x="184.2" y="467.8" transform="rotate(-180 184.2 467.8)">2</text>
<text x="136.3" y="471.3" transform="rotate(-90 136.3 471.3)">10K</text>
<text x="197.7" y="470.1" transform="rotate(-90 197.7 470.1)">CONN-SIL2</text>
<text x="201.3" y="469.9" transform="rotate(-90 201.3 469.9)">HOLD</text>
<text x="179.1" y="474.2" transform="rotate(-180 179.1 474.2)">1</text>
<text x="179.1" y="476.7" transform="rotate(-180 179.1 476.7)">2</text>
<text x="192.6" y="479" transform="rotate(-90 192.6 479)">CONN-SIL2</text>
<text x="64.3" y="482.6" transform="rotate(-90 64.3 482.6)">PD0/RXD/PCINT16</text>
<text x="66.8" y="482.6" transform="rotate(-90 66.8 482.6)">PD1/TXD/PCINT17</text>
<text x="69.3" y="482.6" transform="rotate(-90 69.3 482.6)">PD2/INT0/PCINT18</text>
<text x="71.9" y="482.6" transform="rotate(-90 71.9 482.6)">PD3/INT1/OC2B/PCINT19</text>
<text x="74.4" y="482.6" transform="rotate(-90 74.4 482.6)">PD4/T0/XCK/PCINT20</text>
<text x="77" y="482.6" transform="rotate(-90 77 482.6)">PD5/T1/OC0B/PCINT21</text>
<text x="79.5" y="482.6" transform="rotate(-90 79.5 482.6)">PD6/AIN0/OC0A/PCINT22</text>
<text x="82" y="482.6" transform="rotate(-90 82 482.6)">PD7/AIN1/PCINT23</text>
<text x="87.1" y="482.6" transform="rotate(-90 87.1 482.6)">AREF</text>
<text x="89.7" y="482.6" transform="rotate(-90 89.7 482.6)">AVCC</text>
<text x="106.3" y="484.1" transform="rotate(-90 106.3 484.1)">ATMEGA328P</text>
<text x="196.3" y="482.6" transform="rotate(-90 196.3 482.6)">RESET</text>
<text x="45.3" y="490.4" transform="rotate(-90 45.3 490.4)">CONN-SIL4</text>
<text x="63.2" y="487.6" transform="rotate(-90 63.2 487.6)">2</text>
<text x="65.6" y="487.6" transform="rotate(-90 65.6 487.6)">3</text>
<text x="68.2" y="487.6" transform="rotate(-90 68.2 487.6)">4</text>
<text x="70.8" y="487.6" transform="rotate(-90 70.8 487.6)">5</text>
<text x="73.3" y="487.6" transform="rotate(-90 73.3 487.6)">6</text>
<text x="75.9" y="488.6" transform="rotate(-90 75.9 488.6)">11</text>
<text x="78.3" y="488.8" transform="rotate(-90 78.3 488.8)">12</text>
<text x="80.9" y="488.8" transform="rotate(-90 80.9 488.8)">13</text>
<text x="86" y="488.8" transform="rotate(-90 86 488.8)">21</text>
<text x="88.5" y="488.8" transform="rotate(-90 88.5 488.8)">20</text>
<text x="146.7" y="489" transform="rotate(-90 146.7 489)">RESET</text>
<text x="156.9" y="487.7" transform="rotate(-90 156.9 487.7)">HOLD</text>
<text x="165.8" y="489" transform="rotate(-90 165.8 489)">RESUME</text>
<text x="32.7" y="494" transform="rotate(-90 32.7 494)">1</text>
<text x="35.2" y="494" transform="rotate(-90 35.2 494)">2</text>
<text x="37.8" y="494" transform="rotate(-90 37.8 494)">3</text>
<text x="40.2" y="494" transform="rotate(-90 40.2 494)">4</text>
<text x="64.2" y="502.1" transform="rotate(-90 64.2 502.1)">RX</text>
<text x="66.8" y="501.9" transform="rotate(-90 66.8 501.9)">TX</text>
<text x="69.3" y="501.2" transform="rotate(-90 69.3 501.2)">x1</text>
<text x="71.9" y="501.3" transform="rotate(-90 71.9 501.3)">y1</text>
<text x="74.4" y="501.4" transform="rotate(-90 74.4 501.4)">z1</text>
<text x="76.9" y="501.2" transform="rotate(-90 76.9 501.2)">x2</text>
<text x="79.5" y="501.3" transform="rotate(-90 79.5 501.3)">y2</text>
<text x="82" y="501.4" transform="rotate(-90 82 501.4)">z2</text>
<text x="102.1" y="502.8" transform="rotate(-90 102.1 502.8)">100n</text>
<text x="29.9" y="515.7" transform="rotate(-90 29.9 515.7)">micro</text>
<text x="38.8" y="511.4" transform="rotate(-90 38.8 511.4)">HOLD</text>
<text x="41.4" y="512.9" transform="rotate(-90 41.4 512.9)">Motores</text>
</g>
</svg>
